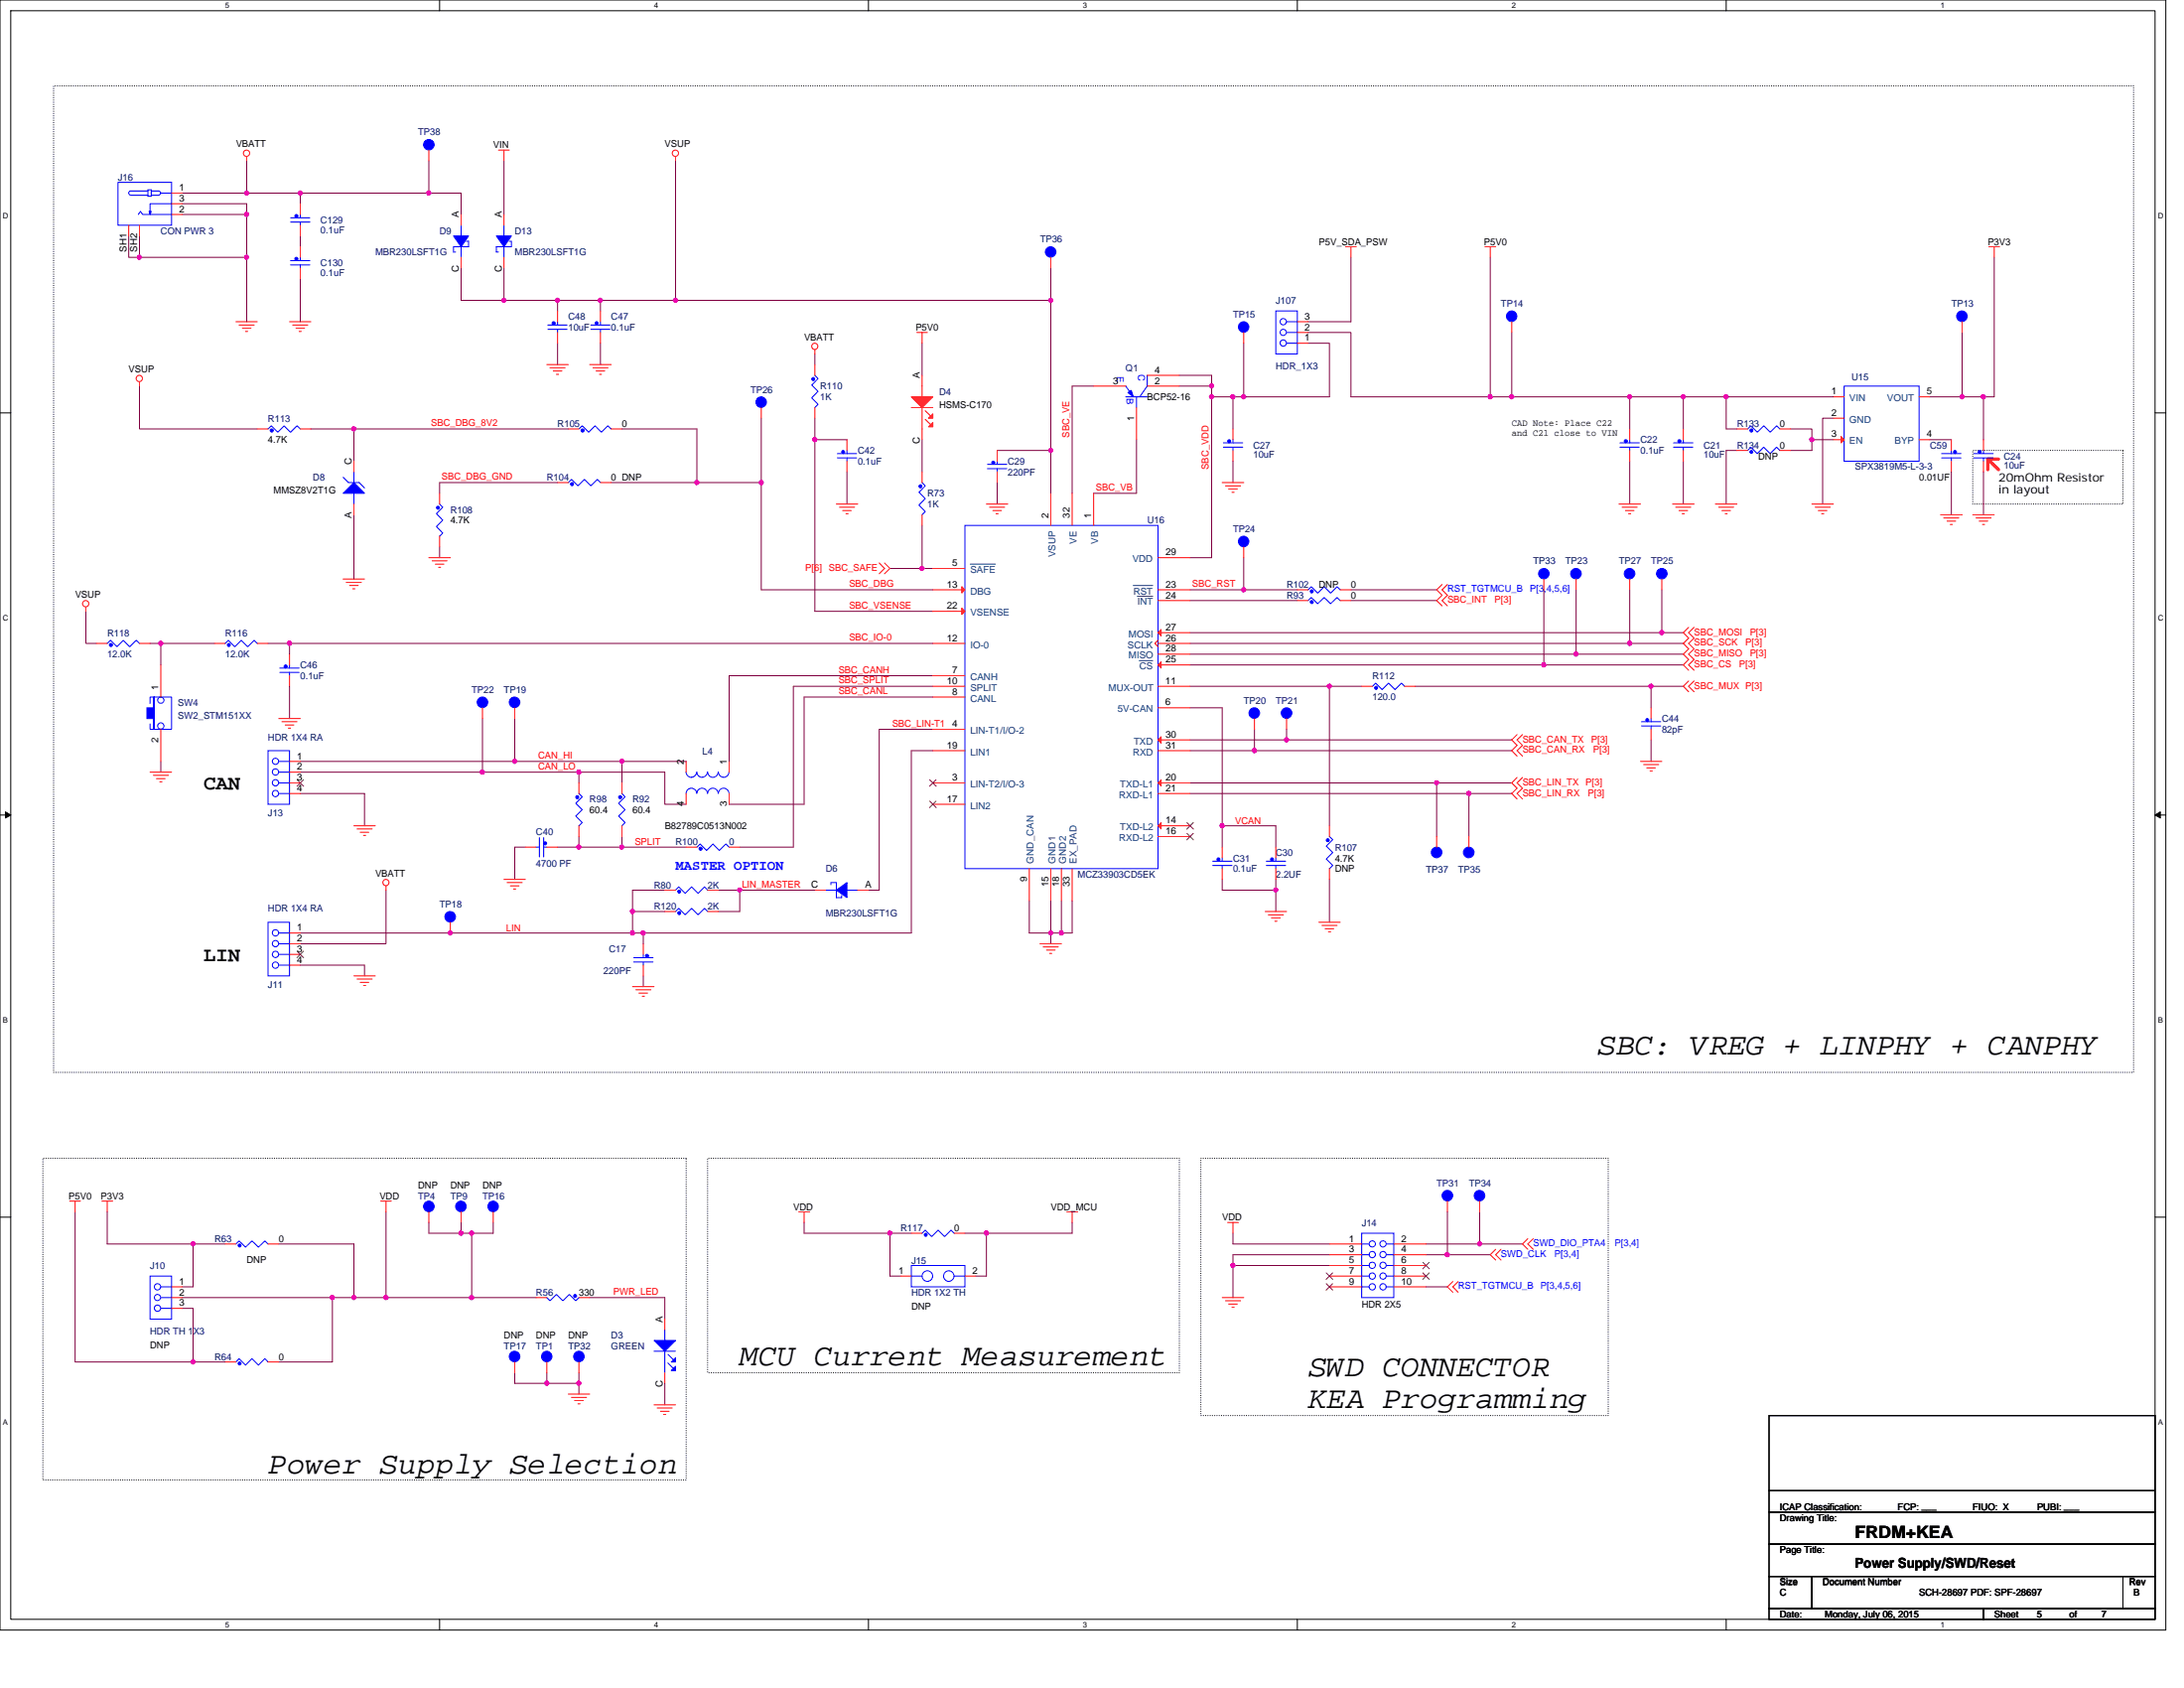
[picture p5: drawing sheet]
<svg xmlns="http://www.w3.org/2000/svg" width="279mm" height="216mm" viewBox="0 0 279 216" stroke-linecap="round" stroke-linejoin="round" font-family="sans-serif">
<path d="M0 0h277.1v208.5h-277.1zM1.4 1.4h274.3v205.7h-274.3z" fill="none" stroke="#000" stroke-width=".13"/>
<g fill="#fff">
<path d="M28.8 .1h.6v1.1h-.6z"/>
<path d="M28.8 207.3h.6v1.1h-.6z"/>
</g>
<path d="M56.2 0v1.4M56.2 207.1v1.4" fill="none" stroke="#000" stroke-width=".13"/>
<g fill="#fff">
<path d="M83.7 .1h.5v1.1h-.5z"/>
<path d="M83.7 207.3h.5v1.1h-.5z"/>
</g>
<path d="M111.1 0v1.4M111.1 207.1v1.4" fill="none" stroke="#000" stroke-width=".13"/>
<g fill="#fff">
<path d="M138.5 .1h.6v1.1h-.6z"/>
<path d="M138.5 207.3h.6v1.1h-.6z"/>
</g>
<path d="M166 0v1.4M166 207.1v1.4" fill="none" stroke="#000" stroke-width=".13"/>
<g fill="#fff">
<path d="M193.4 .1h.6v1.1h-.6z"/>
<path d="M193.4 207.3h.6v1.1h-.6z"/>
</g>
<path d="M220.8 0v1.4M220.8 207.1v1.4" fill="none" stroke="#000" stroke-width=".13"/>
<g fill="#fff">
<path d="M248.3 .1h.5v1.1h-.5z"/>
<path d="M248.3 207.3h.5v1.1h-.5z"/>
<path d="M.4 27.1h.7v1.1h-.7z"/>
<path d="M276.1 27.1h.7v1.1h-.7z"/>
<path d="M.4 78.5h.7v1.1h-.7z"/>
<path d="M276.1 78.5h.7v1.1h-.7z"/>
</g>
<path d="M0 52.8h1.4M275.7 52.8h1.4" fill="none" stroke="#000" stroke-width=".13"/>
<g fill="#fff">
<path d="M.4 130h.6v1.1h-.6z"/>
<path d="M276.1 130h.6v1.1h-.6z"/>
</g>
<path d="M0 104.2h1.4M275.7 104.2h1.4" fill="none" stroke="#000" stroke-width=".13"/>
<path d="M.7 103.8l.7 .4-.7 .4zM275.7 104.2l.7-.4v.8z" fill="#000" stroke="#000" stroke-width=".13"/>
<g fill="#fff">
<path d="M.4 181.4h.6v1.1h-.6z"/>
<path d="M276.1 181.4h.6v1.1h-.6z"/>
</g>
<path d="M0 155.7h1.4M275.7 155.7h1.4M226.3 193.4h49.4v4.1h-49.4zM226.3 197.5h49.4v4.1h-49.4zM226.3 181.1h49.4v12.3h-49.4zM226.3 190.6h49.4M226.3 201.6h5.5v4.1h-5.5zM226.3 205.7h27.4v1.4h-27.4zM231.8 201.6h39.8v4.1h-39.8zM253.7 205.7h22v1.4h-22zM271.6 201.6h4.1v4.1h-4.1z" fill="none" stroke="#000" stroke-width=".13"/>
<path d="M6.9 11h266v126.2h-266zM252.4 57.6h19.2v6.9h-19.2zM5.5 148.1h82.3v41.2h-82.3zM90.5 148.1h60.4v27.5h-60.4zM153.6 148.1h52.1v33h-52.1z" fill="none" stroke="#000" stroke-width=".13" stroke-dasharray="0 .3"/>
<path d="M254.3 58.7h1.4M254.3 60.1v-1.4l1.4 1.4" fill="none" stroke="#f00" stroke-width=".4"/>
<g fill="none" stroke="#800040" stroke-width=".13">
<path d="M16.5 30.2v2.7h1.3M17.8 30.2v2.7h13.8M23.3 26.1h8.3v1.3M23.3 27.4h8.3v5.5M23.3 24.7h8.3M31.6 20.6v4.1h6.8M31.6 32.9v8.2M38.4 30.2v1.4M38.4 35.7v5.4M54.9 24.7h-16.5v1.4M54.9 24.7h4.1v2.7M54.9 20.6v4.1"/>
<path d="M59 34.3v4.1h5.5M64.5 20.6v6.8M64.5 34.3v4.1M64.5 38.4h6.8M76.8 38.4h-5.5v1.4M76.8 38.4v1.4M76.8 38.4h9.6M86.4 20.6v17.8M86.4 38.4h48M134.4 38.4v19.2M134.4 34.3v4.1M172.8 32.9v8.2h-5.5"/>
<path d="M190.6 32.9v17.9M255.1 32.9v17.9h-1.4M17.8 49.4v5.5h15.1M39.8 54.9h5.5M45.3 54.9h27.4M45.3 54.9v4.1M71.3 43.9v2.7M76.8 43.9v2.7M79.6 54.9h9.6v6.8h8.2M97.4 53.5v8.2M104.2 53.5v2.7M104.2 56.2v22h15.1"/>
<path d="M104.2 45.3v1.3M104.2 56.2h4.2M118 56.2v4.1M118 43.9v4.1M127.6 57.6h6.8M134.4 57.6v5.5M139.9 49.4h-2.7v13.7M145.4 56.2v6.9h-5.5M150.9 48h4.1v1.4M150.9 49.4h4.1v1.4M155 50.8h2.7M155 50.8v20.5h-2.7"/>
<path d="M157.7 50.8h1.4M157.7 50.8v4.1M157.7 59v2.7M159.1 43.9v6.9M167.3 42.5h5.5v8.3h17.8M167.3 43.9h2.8v6.9h-11M190.6 50.8h2.8M193.4 42.5v8.3M193.4 50.8h15.1M208.5 59v5.5M208.5 50.8v4.1M208.5 50.8h6.8"/>
<path d="M215.3 59v5.5M220.8 50.8v4.1h1.4M220.8 50.8h13.7M220.8 50.8h-5.5v4.1M222.2 57.6h-1.4v6.9M229.1 54.9h2.7v1.3M231.8 56.2v1.4h-2.7M231.8 56.2h2.7M234.5 53.5h-1.3v11M246.9 50.8h4.1M246.9 56.2h2.7M251 42.5v8.3"/>
<path d="M251 50.8h2.7M253.7 50.8v5.4M11 78.2v4.1h1.3M45.3 65.8v8.3M56.2 70v1.3M71.3 61.7h-15.1v1.4M78.2 61.7h11M97.4 61.7v13.7h21.9M108.4 60.3v4.2M113.9 72.7h4.1M118 67.2v5.5h1.3M127.6 61.7v2.8"/>
<path d="M152.3 75.4h6.8M152.3 76.8h13.7M159.1 71.3v4.1M159.1 75.4h6.9M172.8 75.4h11M172.8 76.8h11M197.5 75.4v9.6M201.6 75.4v8.3M208.5 75.4v6.9M212.6 75.4v5.5M249.6 60.3v5.5M253.7 60.3v5.5"/>
<path d="M19.2 82.3h1.4M20.6 82.3v2.7M20.6 97.4v1.4M20.6 82.3h6.8M34.3 82.3h2.7M37 82.3h82.3M37 82.3v1.4M37 87.8v4.1M38.4 97.4h27.4M38.4 98.8h23.3M61.7 98.8h12.4M61.7 91.9v6.9"/>
<path d="M65.8 97.4h13.8M65.8 91.9v5.5M74.1 98.8h10.9v4.1h2.8M74.1 98.8v1.3M79.6 97.4v2.7M79.6 97.4h8.2M119.3 86.4h-26v11M119.3 89.2h-16.4v13.7h-9.6M119.3 87.8h-17.8v20.6h-6.9M119.3 93.3h-6.8v20.6h-1.4M119.3 96h-2.7v23.3h-34.3v1.4M152.3 85h45.2"/>
<path d="M152.3 90.5h4.1v15.1M152.3 94.6h12.3M152.3 82.3h56.2M152.3 83.7h49.3M152.3 87.8h17.8M152.3 96h8.2M152.3 80.9h60.3M160.5 96h32.9M160.5 93.3v2.7M164.6 94.6h28.8M164.6 93.3v1.3M170.1 87.8v17.8"/>
<path d="M170.1 87.8h4.1M181.1 87.8h30.1M197.5 85h17.8M201.6 83.7h13.7M208.5 82.3h6.8M211.2 94.6v2.8M212.6 80.9h2.7M215.3 87.8h-4.1v2.7M38.4 101.5h8.2v4.1M38.4 119.3h42.5M49.4 113.9v6.8h-11M67.2 108.4h-1.4v4.1"/>
<path d="M71.3 108.4h2.8M74.1 108.4h5.5M74.1 107v1.4M79.6 107v1.4M79.6 108.4h8.2M80.9 116.6h4.1M80.9 116.6v2.7M80.9 119.3h1.4M85 113.9h-4.1v2.7M91.9 113.9h2.7M94.6 113.9h9.6M94.6 113.9v2.7h-2.7"/>
<path d="M131.7 115.2v4.1h2.7M134.4 119.3h1.4M134.4 115.2v4.1M134.4 119.3v1.4M135.8 115.2v4.1M137.2 115.2v4.1h-1.4M152.3 100.1h31.5M152.3 101.5h35.6M156.4 112.5v1.4h6.8M156.4 105.6v2.8M156.4 105.6h6.8v2.8M163.2 113.9v2.7"/>
<path d="M163.2 112.5v1.4M170.1 112.5v5.5M183.8 100.1h9.6M183.8 100.1v6.9M187.9 101.5h5.5M187.9 101.5v5.5M38.4 123.4h8.2v1.4M82.3 124.8v1.4M9.6 155v19.2h15.1M13.7 155v4.1h11M24.7 159.1v5.5h-1.4M24.7 159.1h4.1"/>
<path d="M35.7 159.1h9.6v6.9h4.1M49.4 155v11M54.9 156.4v1.3h4.1M59 156.4v1.3M59 157.7h1.3M60.3 157.7v8.3M63.1 156.4v1.3h-2.8M102.9 156.4v1.3h11M113.9 157.7v5.5h1.3M113.9 157.7h2.7M123.4 157.7h2.8M126.2 157.7v5.5h-1.4"/>
<path d="M137.2 156.4v1.3h-11M157.7 157.7v1.4h12.4M182.4 159.1h6.9M185.2 155v5.5M189.3 159.1h5.5M189.3 155v4.1M23.3 167.3h1.4v6.9M23.3 166h19.2M24.7 174.2h4.1M42.5 166v8.2h-6.8M42.5 166h2.8M49.4 166h10.9"/>
<path d="M60.3 166h8.3M65.8 175.6v1.3h4.2M70 176.9h4.1M70 175.6v1.3M74.1 175.6v1.3M74.1 176.9v1.4M75.4 166h9.6v2.7M85 176.9v2.8M157.7 161.9h12.4M170.1 160.5h-12.4v5.5M182.4 164.6h2.8M182.4 160.5h2.8"/>
<path d="M185.2 160.5h5.4"/>
</g>
<g fill="#f0f" stroke="#f0f" stroke-width=".13">
<circle cx="31.5" cy="27.4" r=".27"/>
<circle cx="163.2" cy="113.8" r=".27"/>
<circle cx="134.4" cy="119.3" r=".27"/>
<circle cx="135.8" cy="119.3" r=".27"/>
<circle cx="31.5" cy="24.7" r=".27"/>
<circle cx="38.4" cy="24.7" r=".27"/>
<circle cx="45.3" cy="54.9" r=".27"/>
<circle cx="74" cy="98.8" r=".27"/>
<circle cx="61.7" cy="98.8" r=".27"/>
<circle cx="74" cy="108.3" r=".27"/>
<circle cx="79.6" cy="108.3" r=".27"/>
<circle cx="94.6" cy="113.8" r=".27"/>
<circle cx="57.6" cy="119.3" r=".27"/>
<circle cx="80.9" cy="119.3" r=".27"/>
<circle cx="155" cy="50.7" r=".27"/>
<circle cx="190.6" cy="50.7" r=".27"/>
<circle cx="212.6" cy="80.9" r=".27"/>
<circle cx="159.1" cy="75.4" r=".27"/>
<circle cx="211.2" cy="87.8" r=".27"/>
<circle cx="170.1" cy="87.8" r=".27"/>
<circle cx="156.3" cy="105.6" r=".27"/>
<circle cx="134.4" cy="57.6" r=".27"/>
<circle cx="134.4" cy="38.4" r=".27"/>
<circle cx="197.5" cy="85" r=".27"/>
<circle cx="201.6" cy="83.7" r=".27"/>
<circle cx="208.5" cy="82.3" r=".27"/>
<circle cx="160.5" cy="96" r=".27"/>
<circle cx="164.6" cy="94.6" r=".27"/>
<circle cx="187.9" cy="101.5" r=".27"/>
<circle cx="79.6" cy="97.4" r=".27"/>
<circle cx="65.8" cy="97.4" r=".27"/>
<circle cx="183.8" cy="100.1" r=".27"/>
<circle cx="113.8" cy="157.7" r=".27"/>
<circle cx="126.2" cy="157.7" r=".27"/>
<circle cx="208.5" cy="50.7" r=".27"/>
<circle cx="215.3" cy="50.7" r=".27"/>
<circle cx="24.7" cy="159.1" r=".27"/>
<circle cx="49.4" cy="166" r=".27"/>
<circle cx="24.7" cy="174.2" r=".27"/>
<circle cx="42.5" cy="166" r=".27"/>
<circle cx="157.7" cy="161.8" r=".27"/>
<circle cx="185.2" cy="160.5" r=".27"/>
<circle cx="189.3" cy="159.1" r=".27"/>
<circle cx="60.3" cy="166" r=".27"/>
<circle cx="60.3" cy="157.7" r=".27"/>
<circle cx="59" cy="157.7" r=".27"/>
<circle cx="74" cy="176.9" r=".27"/>
<circle cx="69.9" cy="176.9" r=".27"/>
<circle cx="253.7" cy="50.7" r=".27"/>
<circle cx="157.7" cy="50.7" r=".27"/>
<circle cx="86.4" cy="38.4" r=".27"/>
<circle cx="159.1" cy="50.7" r=".27"/>
<circle cx="193.4" cy="50.7" r=".27"/>
<circle cx="251" cy="50.7" r=".27"/>
<circle cx="64.5" cy="38.4" r=".27"/>
<circle cx="71.3" cy="38.4" r=".27"/>
<circle cx="117.9" cy="72.7" r=".27"/>
<circle cx="20.6" cy="82.3" r=".27"/>
<circle cx="104.2" cy="56.2" r=".27"/>
<circle cx="89.1" cy="61.7" r=".27"/>
<circle cx="37" cy="82.3" r=".27"/>
<circle cx="97.4" cy="61.7" r=".27"/>
<circle cx="17.8" cy="32.9" r=".27"/>
<circle cx="31.5" cy="32.9" r=".27"/>
<circle cx="82.3" cy="119.3" r=".27"/>
<circle cx="45.3" cy="166" r=".27"/>
<circle cx="76.8" cy="38.4" r=".27"/>
<circle cx="80.9" cy="116.6" r=".27"/>
<circle cx="155" cy="49.4" r=".27"/>
<circle cx="231.8" cy="56.2" r=".27"/>
<circle cx="220.8" cy="50.7" r=".27"/>
<circle cx="54.9" cy="24.7" r=".27"/>
</g>
<g fill="none" stroke="#f00" stroke-width=".13">
<path d="M54.9 19.2v1.4M63.8 19.2h1.4M64.5 19.2v1.4M16.5 28.8v1.4M17.8 28.8v1.4M21.9 24.7h1.4M21.9 27.4h1.4M21.9 26.1h1.4M31.6 20v.6M38.4 26.1v1.3M38.4 28.8v1.4M38.4 31.6v1.3"/>
<path d="M38.4 34.3v1.4M59 27.4v1.4M59 32.9v1.4M64.5 27.4v1.4M64.5 32.9v1.4M71.3 39.8v1.3M76.8 39.8v1.3M86.4 20v.6M134.4 32.9v1.4M172.1 31.6h1.4M172.8 31.6v1.3M190 31.6h1.3"/>
<path d="M190.6 31.6v1.3M254.4 31.6h1.4M255.1 31.6v1.3M17.8 48.8v.6M30.2 41.1h2.7M30.6 41.6h1.9M31 42h1.1M31.4 42.4h.3M32.9 54.9h1.4M37 41.1h2.8M37.4 41.6h2M37.9 42h1.1"/>
<path d="M38.3 42.4h.2M38.4 54.9h1.4M45.3 59v1.3M70 46.6h2.7M70.4 47.1h1.9M70.8 47.5h1.1M71.2 47.9h.3M71.3 42.5v1.4M72.7 54.9h1.4M75.4 46.6h2.8M75.9 47.1h1.9M76.3 47.5h1.1"/>
<path d="M76.7 47.9h.2M76.8 42.5v1.4M78.2 54.9h1.4M97.4 52.1v1.4M104.2 44.7v.6M104.2 46.6v1.4M104.2 52.1v1.4M108.4 56.2v1.4M108.4 59v1.3M116.6 52.1h2.7M117.3 42.5h1.3M118 42.5v1.4"/>
<path d="M118 48v2.8M118 52.1v4.1M118.4 52.5l.7 .7M118.4 53.6l.7 .7M127.6 57.6v1.4M139.9 49.4h4.1M145.4 52.1v4.1M146.8 49.4h4.1M146.8 48h4.1M157.7 54.9v1.3M157.7 57.6v1.4M159.1 42.5v1.4"/>
<path d="M166 43.9h1.3M166 42.5h1.3M166 41.1h1.3M193.4 41.1v1.4M208.5 54.9v1.3M208.5 57.6v1.4M215.3 54.9v1.3M215.3 57.6v1.4M222.2 54.9h1.4M222.2 57.6h1.4M227.7 54.9h1.4M227.7 57.6h1.4"/>
<path d="M234.5 56.2h1.4M234.5 50.8h1.4M234.5 53.5h1.4M245.5 56.2h1.4M245.5 50.8h1.4M249.6 56.2v1.4M249.6 59v1.3M251 41.1v1.4M253.7 56.2v1.4M253.7 59v1.3M11 77.6v.6M43.9 74.1h2.7"/>
<path d="M44.3 74.5h1.9M44.7 74.9h1.1M45.1 75.3h.3M45.3 64.5v1.3M54.9 71.3h2.7M55.3 71.7h1.9M55.7 72.2h1.1M56.1 72.6h.3M56.2 63.1v1.4M56.2 68.6v1.4M71.3 61.7h1.4M76.8 61.7h1.4"/>
<path d="M107 64.5h2.7M107.4 64.9h1.9M107.8 65.3h1.1M108.2 65.7h.3M112.5 72l.7 .7-.7 .7M113.2 72l.7 .7-.7 .7M118 60.3v1.4M118 65.8v1.4M119.3 75.4h4.1M119.3 72.7h4.1M119.3 78.2h4.1M126.2 64.5h2.7"/>
<path d="M126.6 64.9h1.9M127 65.3h1.1M127.4 65.7h.3M127.6 60.3v1.4M134.4 63.1v4.1M137.2 63.1v4.1M139.9 63.1v4.1M148.1 75.4h4.2M148.1 76.8h4.2M148.1 71.3h4.2M156.4 61.7h2.7M156.8 62.1h1.9"/>
<path d="M157.2 62.5h1.1M157.6 63h.3M159.1 70v1.3M166 75.4h1.3M166 76.8h1.3M171.4 75.4h1.4M171.4 76.8h1.4M184.5 74.8l-.7 .6 .7 .7-.7 .7 .7 .7M185.2 74.8l-.7 .6 .7 .7-.7 .7 .7 .7M197.5 74.1v1.3M201.6 74.1v1.3M207.1 64.5h2.8"/>
<path d="M207.5 64.9h1.9M207.9 65.3h1.1M208.3 65.7h.3M208.5 74.1v1.3M212.6 74.1v1.3M214 64.5h2.7M214.4 64.9h1.9M214.8 65.3h1.1M215.2 65.7h.3M219.5 64.5h2.7M219.9 64.9h1.9M220.3 65.3h1.1"/>
<path d="M220.7 65.7h.3M231.8 64.5h2.7M232.2 64.9h1.9M232.6 65.3h1.1M233 65.7h.3M248.3 65.8h2.7M248.7 66.3h1.9M249.1 66.7h1.1M249.5 67.1h.3M252.4 65.8h2.7M252.8 66.3h1.9M253.2 66.7h1.1"/>
<path d="M253.6 67.1h.3M12.3 82.3h1.4M17.8 82.3h1.4M19.2 98.8h2.7M19.6 99.2h1.9M20 99.6h1.1M20.4 100h.3M20.6 85v4.2M20.6 93.3v4.1M27.4 82.3h1.4M32.9 82.3h1.4M35.7 91.9h2.7"/>
<path d="M36.1 92.3h1.9M36.5 92.7h1.1M36.9 93.1h.3M37 97.4h1.4M37 98.8h1.4M37 83.7v1.3M37 86.4v1.4M61.7 90.5v1.4M65.8 90.5v1.4M87.8 97.4v1.4M93.3 97.4v1.4M119.3 82.3h4.1"/>
<path d="M119.3 86.4h4.1M119.3 87.8h4.1M119.3 89.2h4.1M119.3 93.3h4.1M119.3 96h4.1M148.1 87.8h4.2M148.1 96h4.2M148.1 83.7h4.2M148.1 81.9l-.4 .4 .4 .4M148.1 82.3h4.2M148.1 85h4.2M148.1 80.9h4.2"/>
<path d="M148.1 90.5h4.2M148.1 94.6h4.2M160.5 91.9v1.4M164.6 91.9v1.4M174.2 87.8h1.4M179.7 87.8h1.4M194.1 94l-.7 .6 .7 .7-.7 .7 .7 .7M194.1 99.4l-.7 .7 .7 .7-.7 .7 .7 .7M194.8 94l-.7 .6 .7 .7-.7 .7 .7 .7M194.8 99.4l-.7 .7 .7 .7-.7 .7 .7 .7M209.9 97.4h2.7M210.3 97.8h1.9"/>
<path d="M210.7 98.2h1.1M211.1 98.6h.3M211.2 90.5v1.4M211.2 93.3v1.3M216 80.2l-.7 .7 .7 .7-.7 .7 .7 .7-.7 .7 .7 .6-.7 .7 .7 .7M216 87.1l-.7 .7 .7 .7M216.7 80.2l-.7 .7 .7 .7-.7 .7 .7 .7-.7 .7 .7 .6-.7 .7 .7 .7M216.7 87.1l-.7 .7 .7 .7M37 100.1h1.4M37 101.5h1.4M37 119.3h1.4M45.3 105.6h2.7"/>
<path d="M45.7 106h1.9M46.1 106.4h1.1M46.5 106.8h.3M49.4 113.3v.6M57.6 118v1.3M64.5 112.5h2.7M64.9 112.9h1.9M65.3 113.3h1.1M65.7 113.7h.3M67.2 108.4h1.4M70 108.4h1.3M74.1 100.1v1.4"/>
<path d="M74.1 105.6v1.4M79.6 100.1v1.4M79.6 105.6v1.4M85 116.6h1.4M85 113.9h1.4M87.8 108.4h1.4M87.8 101.5v1.4M90.5 116.6h1.4M90.5 113.9h1.4M93.3 108.4h1.3M93.3 101.5v1.4M104.2 113.9h1.4"/>
<path d="M109.7 113.9h1.4M119.3 102.9h4.1M119.3 100.1h4.1M131.7 111.1v4.1M134.4 111.1v4.1M135.8 111.1v4.1M137.2 111.1v4.1M148.1 107h4.2M148.1 100.1h4.2M148.1 101.5h4.2M148.1 105.6h4.2M156.4 108.4v1.3"/>
<path d="M156.4 111.1v1.4M161.9 116.6h2.7M162.3 117h1.9M162.7 117.4h1.1M163.1 117.8h.3M163.2 108.4v1.3M163.2 111.1v1.4M168.7 118h2.8M169.1 118.4h1.9M169.5 118.8h1.1M169.9 119.2h.3M170.1 105.6v1.4"/>
<path d="M170.1 111.1v1.4M183.8 107v1.4M187.9 107v1.4M37 120.7h1.4M37 122.1h1.4M37 123.4h1.4M45.3 124.8h2.7M45.7 125.2h1.9M46.1 125.6h1.1M46.5 126h.3M80.9 126.2h2.8M81.3 126.6h2"/>
<path d="M81.7 127h1.1M82.2 127.4h.2M82.3 120.7v1.4M82.3 123.4v1.4M133.1 120.7h2.7M133.5 121.1h1.9M133.9 121.5h1.1M134.3 121.9h.3M8.9 153.6h1.4M9.6 153.6v1.4M13 153.6h1.4M13.7 153.6v1.4"/>
<path d="M28.8 159.1h1.4M34.3 159.1h1.4M48.7 153.6h1.4M49.4 153.6v1.4M54.9 155v1.4M59 155v1.4M63.1 155v1.4M102.2 155h1.4M102.9 155v1.4M116.6 157.7h1.4M122.1 157.7h1.3M136.5 155h1.4"/>
<path d="M137.2 155v1.4M157.1 156.4h1.3M157.7 156.4v1.3M170.1 159.1h4.1M178.3 159.1h4.1M185.2 153.6v1.4M189.3 153.6v1.4M191.3 159.8l-.7 .7 .7 .7M192 159.8l-.7 .7 .7 .7M195.5 158.4l-.7 .7 .7 .7M196.2 158.4l-.7 .7 .7 .7M21.9 164.6h1.4"/>
<path d="M21.9 166h1.4M21.9 167.3h1.4M28.8 174.2h1.4M34.3 174.2h1.4M65.8 174.2v1.4M68.6 166h1.4M70 174.2v1.4M72.7 178.3h2.7M73.1 178.7h1.9M73.5 179.1h1.1M73.9 179.6h.3M74.1 166h1.3"/>
<path d="M74.1 174.2v1.4M83.7 179.7h2.7M85 168.7v1.4M85 175.6v1.3M115.2 163.2h1.4M123.4 163.2h1.4M156.4 166h2.7M156.8 166.4h1.9M157.2 166.8h1.1M157.6 167.2h.3M170.1 160.5h4.1M170.1 161.9h4.1"/>
<path d="M170.1 163.2h4.1M170.1 164.6h4.1M178.3 160.5h4.1M178.3 161.9h4.1M178.3 163.2h4.1M178.3 164.6h4.1M185.9 163.9l-.7 .7 .7 .7M186.5 163.9l-.6 .7 .6 .7M84.1 180.1h1.9M84.5 180.5h1.1M84.9 180.9h.3"/>
<circle cx="31.5" cy="19.6" r=".4"/>
<circle cx="86.4" cy="19.6" r=".4"/>
<circle cx="17.8" cy="48.4" r=".4"/>
<circle cx="104.2" cy="44.3" r=".4"/>
<circle cx="11" cy="77.2" r=".4"/>
<circle cx="49.4" cy="112.9" r=".4"/>
</g>
<g fill="#00f" stroke="#00f" stroke-width=".13">
<path d="M45.3 61.7l1.3 1.4h-2.7z"/>
<path d="M83.7 171.4h2.7l-1.4 1.4z"/>
<path d="M86.4 173.7v.5h-.5z"/>
<path d="M85.9 175.3l.5-.5v.5z"/>
<path d="M107 113.9l1.4-1v1.9z"/>
<path d="M58 30.2h1.9l-.9 1.4z"/>
<path d="M63.5 30.2h1.9l-.9 1.4z"/>
<path d="M19.1 27h.2l-.1 .4z"/>
<path d="M144.3 50.2l.4-.3 .3 .9z"/>
<path d="M73.7 101.8h.3v.3l-.1 .1-.2-.1z" fill-rule="evenodd"/>
<path d="M223.9 54.9h.3v.3l-.2 .1-.1-.1z" fill-rule="evenodd"/>
<path d="M86.8 116.6h.2v.3l-.1 .1-.1-.1z" fill-rule="evenodd"/>
<path d="M207.8 56.3h.3l.1 .1-.1 .2h-.1h-.2z" fill-rule="evenodd"/>
<path d="M175.9 87.8h.3v.3l-.2 .1-.1-.1z" fill-rule="evenodd"/>
<path d="M73 61.8h.3v.3h-.1h-.2z" fill-rule="evenodd"/>
<path d="M29.1 82.4h.3v.2l-.1 .1-.2-.1z" fill-rule="evenodd"/>
<path d="M118.3 157.8h.3v.3h-.2h-.1z" fill-rule="evenodd"/>
<path d="M167.7 75.5h.2v.3h-.1h-.1z" fill-rule="evenodd"/>
<path d="M117.6 62.1h.3v.2l-.1 .1-.2-.1z" fill-rule="evenodd"/>
<path d="M18.8 90.5h.8v1.4h-.8z" fill-rule="evenodd"/>
<path d="M103.9 48.3h.3v.3l-.2 .1-.1-.1z" fill-rule="evenodd"/>
<path d="M36.4 85.1h.3v.1v.2h-.2h-.1z" fill-rule="evenodd"/>
<path d="M76.2 41.2h.3v.3l-.2 .1-.1-.1z" fill-rule="evenodd"/>
<path d="M126.9 59h.3l.1 .2-.1 .1-.1 .1-.2-.1z" fill-rule="evenodd"/>
<path d="M214.7 56.3h.3l.1 .1-.1 .2h-.2h-.1z" fill-rule="evenodd"/>
<path d="M162.6 109.8h.3v.3h-.2h-.1z" fill-rule="evenodd"/>
<path d="M155.7 109.8h.3v.3h-.1h-.2z" fill-rule="evenodd"/>
<circle cx="54.9" cy="154.3" r=".68"/>
<circle cx="30.7" cy="174.4" r=".19"/>
<circle cx="59" cy="154.3" r=".68"/>
<circle cx="224.1" cy="57.8" r=".19"/>
<circle cx="73.6" cy="165.8" r=".19"/>
<circle cx="14.2" cy="82.5" r=".2"/>
<circle cx="159.1" cy="41.8" r=".67"/>
<circle cx="97.4" cy="51.4" r=".67"/>
<circle cx="253.3" cy="57.8" r=".19"/>
<circle cx="74.5" cy="55.1" r=".2"/>
<circle cx="56" cy="64.9" r=".19"/>
<circle cx="251" cy="40.4" r=".68"/>
<circle cx="82.8" cy="122.3" r=".2"/>
<circle cx="197.5" cy="73.4" r=".67"/>
<circle cx="169.9" cy="107.5" r=".19"/>
<circle cx="159.1" cy="69.3" r=".67"/>
<circle cx="54.9" cy="18.5" r=".67"/>
<circle cx="61.7" cy="89.8" r=".68"/>
<circle cx="250.1" cy="57.8" r=".19"/>
<circle cx="65.8" cy="89.8" r=".68"/>
<circle cx="134.4" cy="32.2" r=".67"/>
<circle cx="69.9" cy="173.5" r=".67"/>
<circle cx="187.9" cy="109" r=".68"/>
<circle cx="201.6" cy="73.4" r=".67"/>
<circle cx="157.2" cy="56.4" r=".19"/>
<circle cx="65.8" cy="173.5" r=".68"/>
<circle cx="183.8" cy="109" r=".68"/>
<circle cx="34.8" cy="55.1" r=".2"/>
<circle cx="74.1" cy="173.5" r=".68"/>
<circle cx="107.9" cy="57.8" r=".19"/>
<circle cx="185.2" cy="152.9" r=".68"/>
<circle cx="193.4" cy="40.4" r=".67"/>
<circle cx="208.5" cy="73.4" r=".67"/>
<circle cx="79.3" cy="102" r=".2"/>
<circle cx="89.6" cy="108.6" r=".2"/>
<circle cx="37.9" cy="27.6" r=".2"/>
<circle cx="167.8" cy="77" r=".19"/>
<circle cx="189.3" cy="152.9" r=".68"/>
<circle cx="160.5" cy="91.2" r=".68"/>
<circle cx="70.8" cy="41.3" r=".2"/>
<circle cx="37.9" cy="33.1" r=".2"/>
<circle cx="164.6" cy="91.2" r=".68"/>
<circle cx="212.6" cy="73.4" r=".67"/>
<circle cx="30.7" cy="159.3" r=".19"/>
<circle cx="69.7" cy="107.9" r=".19"/>
<circle cx="86.9" cy="114" r=".19"/>
<circle cx="63.1" cy="154.3" r=".67"/>
<circle cx="210.7" cy="92.1" r=".19"/>
<circle cx="57.6" cy="117.3" r=".68"/>
</g>
<g fill="none" stroke="#00f" stroke-width=".13">
<path d="M15.1 23.3h6.8v5.5h-6.8zM16.7 25h2.2M17.7 27.4l.3-.4 .2 .4h3.7M18.9 24.4h-2.2a.26 .26 0 0 0-.2 .3 .26 .26 0 0 0 .2 .3M18.9 24.3h.4v.8h-.4zM19.3 24.4h1a.26 .26 0 0 1 .3 .3 .26 .26 0 0 1-.3 .3M19.3 25h1M20.6 24.7h1.3M21.9 26.1h-2.7v.9M37.2 28.4h2.4M37.2 27.9h2.4M37.2 33.9h2.4"/>
<path d="M37.2 33.3h2.4M38.4 28.4v.4M38.4 27.4v.5M38.4 33.9v.4M38.4 32.9v.4M59 28.8v1.4M59 31.6v1.3M59.7 30.9h.2v.7h-1.9v.6h.3M64.5 28.8v1.4M64.5 31.6v1.3M65.2 30.9h.2v.7h-1.9v.6h.3M163.2 39.8h2.8v5.5h-2.8z"/>
<path d="M34.3 54.9l.4-.4 .8 .8 .8-.8 .9 .8 .8-.8 .4 .4M70.1 42.1h2.5M70.1 41.6h2.5M71.3 42.1v.4M71.3 41.1v.5M74.1 54.9l.4-.4 .8 .8 .8-.8 .8 .8 .9-.8 .4 .4M75.6 42.1h2.4M75.6 41.6h2.4M76.8 42.1v.4M76.8 41.1v.5M104.2 48l.4 .4-.8 .9 .8 .8-.8 .8 .8 .8-.4 .4M107.1 58.6h2.5"/>
<path d="M107.1 58h2.5M108.4 58.6v.4M108.4 57.6v.4M126.3 59.9h2.5M126.3 59.4h2.5M127.6 59.9v.4M127.6 59v.4M144 50.8h2.8M144 49.4l1 1.4M145.4 50.8v1.3M146.8 48v1.4l-1 1.4M156.5 57.2h2.5"/>
<path d="M156.5 56.6h2.5M157.7 57.2v.4M157.7 56.2v.4M164.6 43.9h1.4M164.6 42.5h1.4M164.6 41.1h1.4M207.2 57.2h2.5M207.2 56.6h2.5M208.5 57.2v.4M208.5 56.2v.4M214.1 57.2h2.5M214.1 56.6h2.5"/>
<path d="M215.3 57.2v.4M215.3 56.2v.4M223.6 54.9l.4-.4 .8 .8 .8-.8 .9 .8 .8-.8 .4 .4M223.6 57.6l.4-.4 .8 .8 .8-.8 .9 .8 .8-.8 .4 .4M235.9 49.4h9.6v9.6h-9.6zM248.4 58.6h2.5M248.4 58h2.5M249.6 58.6v.4M249.6 57.6v.4M252.5 58.6h2.5M252.5 58h2.5M253.7 58.6v.4"/>
<path d="M253.7 57.6v.4M43.9 61l.7 .7h1.4l.6 .7M45.3 63.1v1.4M45.3 60.3v1.4M56.2 64.5l.4 .4-.8 .8 .8 .8-.8 .9 .8 .8-.4 .4M72.7 61.7l.4-.4 .8 .8 .9-.8 .8 .8 .8-.8 .4 .4M118 61.7l.4 .4-.8 .9 .8 .8-.8 .8 .8 .8-.4 .4M123.4 67.2h24.7v43.9h-24.7zM167.3 75.4l.4-.4 .9 .9 .8-.9 .8 .9 .8-.9 .4 .4M167.3 76.8l.4-.4 .9 .8 .8-.8 .8 .8 .8-.8 .4 .4M13.7 82.3l.4-.4 .9 .8 .8-.8 .8 .8 .8-.8 .4 .4M19.2 90v-.8h2.7v4.1h-2.7v-.7"/>
<path d="M19.6 89.2h.1v4.1h-.1v-1.7h-.4v-.8h.4zM28.8 82.3l.4-.4 .8 .8 .9-.8 .8 .8 .8-.8 .4 .4M34.3 96h2.7v6.9h-2.7zM35.7 97.4h1.3M35.7 98.8h1.3M35.8 86h2.5M35.8 85.4h2.5M37 86v.4M37 85v.4M87.8 98.7a.68 .68 0 0 0 .7 .7 .68 .68 0 0 0 .6-.7M89.2 98.7a.69 .69 0 0 0 .6 .7 .69 .69 0 0 0 .7-.7 .68 .68 0 0 0 .7 .7 .68 .68 0 0 0 .7-.7M91.9 98.7a.68 .68 0 0 0 .7 .7 .68 .68 0 0 0 .7-.7"/>
<path d="M175.6 87.8l.4-.4 .8 .8 .8-.8 .9 .8 .8-.8 .4 .4M210 92.9h2.5M210 92.3h2.5M211.2 92.9v.4M211.2 91.9v.4M34.3 118h2.7v6.8h-2.7zM35.7 100.1h1.3M35.7 101.5h1.3M35.7 119.3h1.3M68.6 108.4h.4M69 107.1v2.5M69.6 108.4h.4"/>
<path d="M69.6 107.1v2.5M74.1 101.5l.4 .4-.8 .8 .8 .9-.8 .8 .8 .8-.4 .4M79.6 101.5l.4 .4-.9 .8 .9 .9-.9 .8 .9 .8-.4 .4M86.4 116.6l.4-.4 .9 .8 .8-.8 .8 .8 .8-.8 .4 .4M86.4 113.9l.4-.5 .9 .9 .8-.9 .8 .9 .8-.9 .4 .5M87.8 101.5a.68 .68 0 0 1 .7-.7 .68 .68 0 0 1 .6 .7M89.2 101.5a.69 .69 0 0 1 .6-.7 .69 .69 0 0 1 .7 .7 .68 .68 0 0 1 .7-.7 .68 .68 0 0 1 .7 .7M89.2 108.4l.4-.4 .8 .8 .8-.8 .8 .8 .9-.8 .4 .4M91.9 101.5a.68 .68 0 0 1 .7-.7 .68 .68 0 0 1 .7 .7M105.6 113.9h1.4M106.3 113.2v-.3h.7v1.9h.7v-.3M108.4 113.9h1.3"/>
<path d="M155.1 110.7h2.5M155.1 110.2h2.5M156.4 110.7v.4M156.4 109.7v.5M162 110.7h2.5M162 110.2h2.5M163.2 110.7v.4M163.2 109.7v.5M170.1 107l.4 .4-.8 .8 .8 .9-.8 .8 .8 .8-.4 .4M35.7 120.7h1.3M35.7 122.1h1.3M35.7 123.4h1.3"/>
<path d="M81.1 123h2.4M81.1 122.5h2.4M82.3 123v.4M82.3 122.1v.4M30.2 159.1l.4-.4 .8 .8 .8-.8 .9 .8 .8-.8 .4 .4M118 157.7l.4-.4 .8 .9 .8-.9 .8 .9 .9-.9 .4 .4M174.2 157.7h4.1v8.3h-4.1zM174.2 159.1h1M177.4 159.1h.9M19.2 163.2h2.7v5.5h-2.7zM20.6 164.6h1.3M20.6 166h1.3"/>
<path d="M20.6 167.3h1.3M30.2 174.2l.4-.4 .8 .8 .8-.8 .9 .8 .8-.8 .4 .4M70 166l.4 .4 .8-.8 .8 .8 .8-.8 .9 .8 .4-.4M83.7 172.8h2.7M85 170.1v1.4M85 172.8v2.8M85.4 173.2l.7 .7M85.4 174.3l.7 .7M116.6 161.9h6.8v2.7h-6.8zM116.6 163.2h1.4M122.1 163.2h1.3M174.2 160.5h1"/>
<path d="M174.2 161.9h1M174.2 163.2h1M174.2 164.6h1M177.4 160.5h.9M177.4 161.9h.9M177.4 163.2h.9M177.4 164.6h.9"/>
<circle cx="164.2" cy="43.9" r=".4"/>
<circle cx="164.2" cy="41.1" r=".4"/>
<circle cx="164.2" cy="42.5" r=".4"/>
<circle cx="20.6" cy="89.6" r=".4"/>
<circle cx="20.6" cy="92.9" r=".4"/>
<circle cx="35.2" cy="98.7" r=".4"/>
<circle cx="35.2" cy="97.4" r=".4"/>
<circle cx="35.2" cy="100.1" r=".4"/>
<circle cx="35.2" cy="101.5" r=".4"/>
<circle cx="35.2" cy="119.3" r=".4"/>
<circle cx="35.2" cy="120.7" r=".4"/>
<circle cx="35.2" cy="123.4" r=".4"/>
<circle cx="35.2" cy="122.1" r=".4"/>
<circle cx="175.6" cy="159.1" r=".4"/>
<circle cx="176.9" cy="159.1" r=".4"/>
<circle cx="20.1" cy="167.3" r=".4"/>
<circle cx="20.1" cy="164.6" r=".4"/>
<circle cx="20.2" cy="166" r=".4"/>
<circle cx="118.6" cy="163.2" r=".68"/>
<circle cx="121.4" cy="163.2" r=".67"/>
<circle cx="175.6" cy="161.8" r=".4"/>
<circle cx="175.6" cy="163.2" r=".4"/>
<circle cx="175.6" cy="164.6" r=".4"/>
<circle cx="175.6" cy="160.5" r=".4"/>
<circle cx="176.9" cy="163.2" r=".4"/>
<circle cx="176.9" cy="161.8" r=".4"/>
<circle cx="176.9" cy="164.6" r=".4"/>
<circle cx="176.9" cy="160.5" r=".4"/>
</g>
<g fill="none" stroke="#804000" stroke-width=".13">
<path d="M38 99.7l.8 .9M38.8 99.7l-.8 .9M118.9 99.7l.9 .9M119.7 99.7l-.8 .9M118.9 102.5l.9 .8M119.7 102.5l-.8 .8M151.8 106.6l.9 .8M151.8 105.2l.9 .8M152.7 106.6l-.9 .8M152.7 105.2l-.9 .8M38 121.7l.8 .8M38.8 121.7l-.8 .8"/>
<path d="M169.7 162.8l.8 .8M169.7 164.2l.8 .8M170.5 162.8l-.8 .8M170.5 164.2l-.8 .8M182 161.5l.9 .8M182 162.8l.9 .8M182.8 161.5l-.8 .8M182.8 162.8l-.8 .8"/>
</g>
<g fill="#f00" stroke="#f00" stroke-width=".13">
<path d="M235.5 55.8l.4 .4-.4 .4z"/>
<path d="M116.6 50.8h2.7l-1.3 1.3z"/>
<path d="M119.3 52.9v.6h-.5z"/>
<path d="M118.8 54.6l.5-.6v.6z"/>
<path d="M123 75l.4 .4-.4 .4z"/>
<path d="M148.1 100.1l.4-.4v.8z"/>
<path d="M123 77.8l.4 .4-.4 .4z"/>
<path d="M148.1 85l.4-.4v.8z"/>
<path d="M148.5 80.5v.8l-.4-.4z"/>
<path d="M148.5 105.2v.8l-.4-.4z"/>
<path d="M148.1 94.6l.4-.4v.8z"/>
</g>
<path d="M124.1 72.2h3.2M145 74.9h2.5M145.5 76.3h2M145.8 84.5h1.7" fill="none" stroke="#004080" stroke-width=".13"/>
<g font-size="4">
<text x="204.4" y="134.9">SBC: VREG + LINPHY + CANPHY</text>
<text x="94.6" y="174.7">MCU Current Measurement</text>
<text x="167.3" y="176.1">SWD CONNECTOR</text>
<text x="167.3" y="180">KEA Programming</text>
<text x="34.3" y="188.4">Power Supply Selection</text>
</g>
<g font-size="2.6">
<text x="26.1" y="100.9">CAN</text>
<text x="26.1" y="122.9">LIN</text>
</g>
<text font-size="2.2" x="237.3" y="196.8">FRDM+KEA</text>
<text font-size="1.8" fill="#00f" x="86.4" y="111.2">MASTER OPTION</text>
<text font-size="1.8" x="237.3" y="200.5">Power Supply/SWD/Reset</text>
<g font-size="1.5">
<text x="255.7" y="61.6">20mOhm Resistor</text>
<text x="255.7" y="63.1">in layout</text>
</g>
<g font-size="1.2" fill="#000080">
<text x="53.5" y="17.3">TP38</text>
<text x="15.1" y="23.1">J16</text>
<text x="20.6" y="29.9">CON PWR 3</text>
<text x="41" y="28.6">C129</text>
<text x="41" y="29.8">0.1uF</text>
<text x="56.2" y="29.9">D9</text>
<text x="65.8" y="29.9">D13</text>
<text x="41" y="34">C130</text>
<text x="41" y="35.3">0.1uF</text>
<text x="48" y="32.7">MBR230LSFT1G</text>
<text x="65.8" y="32.7">MBR230LSFT1G</text>
<text x="133.1" y="31">TP36</text>
<text x="72.7" y="40.9">C48</text>
<text x="78.2" y="40.9">C47</text>
<text x="157.7" y="40.6">TP15</text>
<text x="163.2" y="38.8">J107</text>
<text x="192" y="39.3">TP14</text>
<text x="249.6" y="39.3">TP13</text>
<text x="72.7" y="42.3">10uF</text>
<text x="78.2" y="42.3">0.1uF</text>
<text x="144" y="47.5">Q1</text>
<text x="163.2" y="47.2">HDR_1X3</text>
<text x="34.3" y="53.9">R113</text>
<text x="96" y="50.2">TP26</text>
<text x="104.9" y="49.8">R110</text>
<text x="104.9" y="51.2">1K</text>
<text x="120.2" y="50.5">D4</text>
<text x="236.9" y="48.6">U15</text>
<text x="71.3" y="54.6">R105</text>
<text x="109.7" y="58">C42</text>
<text x="109.7" y="59.4">0.1uF</text>
<text x="128.9" y="59.4">C29</text>
<text x="160.3" y="57.4">C27</text>
<text x="160.3" y="58.6">10uF</text>
<text x="209.9" y="56.7">C22</text>
<text x="209.9" y="58">0.1uF</text>
<text x="218" y="57.4">C21</text>
<text x="218" y="58.6">10uF</text>
<text x="222.2" y="54.6">R133</text>
<text x="222.2" y="57.4">R134</text>
<text x="246.9" y="57.4">C59</text>
<text x="256.3" y="58.7">C24</text>
<text x="256.3" y="60">10uF</text>
<text x="40" y="61.5">D8</text>
<text x="57.6" y="65.6">R108</text>
<text x="70" y="61.5">R104</text>
<text x="118.6" y="63.5">R73</text>
<text x="118.6" y="64.9">1K</text>
<text x="128.9" y="60.8">220PF</text>
<text x="237.3" y="60.1">SPX3819M5-L-3-3</text>
<text x="146.8" y="67">U16</text>
<text x="157.7" y="68.1">TP24</text>
<text x="164.6" y="75.2">R102</text>
<text x="164.6" y="76.6">R93</text>
<text x="196.2" y="72.2">TP33</text>
<text x="200.3" y="72.2">TP23</text>
<text x="207.1" y="72.2">TP27</text>
<text x="211.2" y="72.2">TP25</text>
<text x="13.7" y="81.4">R118</text>
<text x="28.8" y="81.4">R116</text>
<text x="13.7" y="84.1">12.0K</text>
<text x="28.8" y="84.1">12.0K</text>
<text x="38.4" y="85.5">C46</text>
<text x="38.4" y="86.8">0.1uF</text>
<text x="60.3" y="88.6">TP22</text>
<text x="64.5" y="88.6">TP19</text>
<text x="175.6" y="86.8">R112</text>
<text x="175.6" y="89.6">120.0</text>
<text x="22.8" y="90.3">SW4</text>
<text x="22.8" y="91.9">SW2_STM151XX</text>
<text x="34.3" y="94.7">HDR 1X4 RA</text>
<text x="159.1" y="90">TP20</text>
<text x="163.2" y="90">TP21</text>
<text x="212.6" y="92.3">C44</text>
<text x="212.6" y="93.7">82pF</text>
<text x="89.9" y="96.5">L4</text>
<text x="34.3" y="104.4">J13</text>
<text x="68.6" y="106.7">C40</text>
<text x="75.4" y="102.6">R98</text>
<text x="80.9" y="102.6">R92</text>
<text x="68.6" y="110.9">4700 PF</text>
<text x="83.7" y="113.6">R80</text>
<text x="86.4" y="108.1">R100</text>
<text x="90.5" y="113.6">2K</text>
<text x="93.3" y="108.1">0</text>
<text x="105.6" y="111.5">D6</text>
<text x="137.9" y="112.2">MCZ33903CD5EK</text>
<text x="157.7" y="110.2">C31</text>
<text x="157.7" y="111.5">0.1uF</text>
<text x="163.2" y="109.5">C30</text>
<text x="163.2" y="112.2">2.2UF</text>
<text x="170.8" y="108.8">R107</text>
<text x="182.4" y="111.7">TP37</text>
<text x="186.5" y="111.7">TP35</text>
<text x="34.3" y="116.6">HDR 1X4 RA</text>
<text x="56.2" y="116.1">TP18</text>
<text x="83.7" y="116.3">R120</text>
<text x="90.5" y="116.3">2K</text>
<text x="105.6" y="117.2">MBR230LSFT1G</text>
<text x="77.2" y="124.6">220PF</text>
<text x="77.9" y="121.8">C17</text>
<text x="34.3" y="126.3">J11</text>
<text x="53.5" y="153.4">TP4</text>
<text x="57.6" y="153.4">TP9</text>
<text x="61.7" y="153.4">TP16</text>
<text x="183.8" y="151.7">TP31</text>
<text x="187.9" y="151.7">TP34</text>
<text x="27.4" y="158.9">R63</text>
<text x="115.2" y="157.5">R117</text>
<text x="116.6" y="161.6">J15</text>
<text x="174.2" y="156.8">J14</text>
<text x="19.2" y="162.3">J10</text>
<text x="68.6" y="165.7">R56</text>
<text x="116.6" y="165.7">HDR 1X2 TH</text>
<text x="19.2" y="170.6">HDR TH 1X3</text>
<text x="27.4" y="173.9">R64</text>
<text x="64.5" y="172.6">TP17</text>
<text x="68.6" y="172.6">TP1</text>
<text x="72.7" y="172.6">TP32</text>
<text x="78.2" y="171.2">D3</text>
<text x="78.2" y="172.6">GREEN</text>
</g>
<g font-size="1.2">
<text x="30.2" y="18.8">VBATT</text>
<text x="63.1" y="19">VIN</text>
<text x="85" y="18.8">VSUP</text>
<text x="22.9" y="24.4">1</text>
<text x="22.9" y="27.1">2</text>
<text x="22.9" y="25.8">3</text>
<text x="58.7" y="27.9" transform="rotate(-90 58.7 27.9)">A</text>
<text x="64.2" y="27.9" transform="rotate(-90 64.2 27.9)">A</text>
<text x="16.2" y="32.2" transform="rotate(-90 16.2 32.2)">SH1</text>
<text x="17.5" y="32.2" transform="rotate(-90 17.5 32.2)">SH2</text>
<text x="58.7" y="34.8" transform="rotate(-90 58.7 34.8)">C</text>
<text x="64.2" y="34.8" transform="rotate(-90 64.2 34.8)">C</text>
<text x="168.7" y="31.3">P5V_SDA_PSW</text>
<text x="189.8" y="31.3">P5V0</text>
<text x="254.3" y="31.3">P3V3</text>
<text x="166.9" y="40.9">3</text>
<text x="16.5" y="47.6">VSUP</text>
<text x="102.9" y="43.5">VBATT</text>
<text x="117.1" y="42.3">P5V0</text>
<text x="147.7" y="47.7">4</text>
<text x="166.9" y="43.6">1</text>
<text x="166.9" y="42.2">2</text>
<text x="117.7" y="48.4" transform="rotate(-90 117.7 48.4)">A</text>
<text x="120.2" y="52.2">HSMS-C170</text>
<text x="142.4" y="49.1">3</text>
<text x="145.1" y="53.8" transform="rotate(-90 145.1 53.8)">1</text>
<text x="146.8" y="51.2">BCP52-16</text>
<text x="147.7" y="49.1">2</text>
<text x="234.3" y="50.5">1</text>
<text x="234.3" y="53.2">2</text>
<text x="246.5" y="50.5">5</text>
<text x="34.3" y="56.7">4.7K</text>
<text x="45" y="59.4" transform="rotate(-90 45 59.4)">C</text>
<text x="79.6" y="54.6">0</text>
<text x="117.7" y="56.7" transform="rotate(-90 117.7 56.7)">C</text>
<text x="193.4" y="54.5">CAD Note: Place C22</text>
<text x="193.4" y="55.7">and C21 close to VIN</text>
<text x="224.9" y="58.7">DNP</text>
<text x="227.7" y="54.6">0</text>
<text x="227.7" y="57.4">0</text>
<text x="234.3" y="55.9">3</text>
<text x="246.5" y="55.9">4</text>
<text x="35" y="63.1">MMSZ8V2T1G</text>
<text x="78.2" y="61.5">0 DNP</text>
<text x="245.5" y="61.5">0.01UF</text>
<text x="45" y="66.3" transform="rotate(-90 45 66.3)">A</text>
<text x="57.6" y="67">4.7K</text>
<text x="134.1" y="66.3" transform="rotate(-90 134.1 66.3)">2</text>
<text x="136.9" y="66.3" transform="rotate(-90 136.9 66.3)">32</text>
<text x="139.6" y="66.3" transform="rotate(-90 139.6 66.3)">1</text>
<text x="149.1" y="71">29</text>
<text x="9.6" y="76.4">VSUP</text>
<text x="121.1" y="75.1">13</text>
<text x="121.1" y="77.9">22</text>
<text x="121.8" y="72.4">5</text>
<text x="149.1" y="75.1">23</text>
<text x="149.1" y="76.5">24</text>
<text x="168.7" y="75.2">DNP</text>
<text x="172.8" y="75.2">0</text>
<text x="172.8" y="76.6">0</text>
<text x="121.1" y="82">12</text>
<text x="149.1" y="83.4">28</text>
<text x="149.1" y="80.6">27</text>
<text x="149.1" y="82">26</text>
<text x="20.3" y="88.2" transform="rotate(-90 20.3 88.2)">1</text>
<text x="121.1" y="87.5">10</text>
<text x="121.8" y="86.1">7</text>
<text x="121.8" y="88.9">8</text>
<text x="149.1" y="87.5">11</text>
<text x="149.1" y="84.8">25</text>
<text x="20.3" y="94.9" transform="rotate(-90 20.3 94.9)">2</text>
<text x="121.1" y="95.7">19</text>
<text x="121.8" y="93">4</text>
<text x="149.1" y="90.2">6</text>
<text x="149.1" y="94.3">30</text>
<text x="149.1" y="95.7">31</text>
<text x="38" y="97.1">1</text>
<text x="38" y="98.5">2</text>
<text x="38" y="99.8">3</text>
<text x="38" y="101.2">4</text>
<text x="87.5" y="97.8" transform="rotate(-90 87.5 97.8)">2</text>
<text x="93" y="97.8" transform="rotate(-90 93 97.8)">1</text>
<text x="121.8" y="99.8">3</text>
<text x="149.1" y="99.8">20</text>
<text x="149.1" y="101.2">21</text>
<text x="75.4" y="104">60.4</text>
<text x="80.9" y="104">60.4</text>
<text x="85" y="106">B82789C0513N002</text>
<text x="87.5" y="103.1" transform="rotate(-90 87.5 103.1)">4</text>
<text x="93" y="103.1" transform="rotate(-90 93 103.1)">3</text>
<text x="121.1" y="102.6">17</text>
<text x="149.1" y="105.3">14</text>
<text x="149.1" y="106.7">16</text>
<text x="48" y="112.1">VBATT</text>
<text x="103.8" y="113.6">C</text>
<text x="110.7" y="113.6">A</text>
<text x="131.4" y="112.8" transform="rotate(-90 131.4 112.8)">9</text>
<text x="134.1" y="113.5" transform="rotate(-90 134.1 113.5)">15</text>
<text x="135.5" y="113.5" transform="rotate(-90 135.5 113.5)">18</text>
<text x="136.9" y="113.5" transform="rotate(-90 136.9 113.5)">33</text>
<text x="170.8" y="110.2">4.7K</text>
<text x="170.8" y="111.5">DNP</text>
<text x="38" y="119">1</text>
<text x="38" y="120.4">2</text>
<text x="38" y="121.8">3</text>
<text x="38" y="123.1">4</text>
<text x="8.8" y="153.4">P5V0</text>
<text x="12.9" y="153.4">P3V3</text>
<text x="48.6" y="153.4">VDD</text>
<text x="53.5" y="152">DNP</text>
<text x="57.6" y="152">DNP</text>
<text x="61.7" y="152">DNP</text>
<text x="101.5" y="154.7">VDD</text>
<text x="134.4" y="154.7">VDD_MCU</text>
<text x="31.6" y="161.6">DNP</text>
<text x="35.7" y="158.9">0</text>
<text x="122.1" y="157.5">0</text>
<text x="156.4" y="156.1">VDD</text>
<text x="172.6" y="158.8">1</text>
<text x="172.6" y="160.2">3</text>
<text x="172.6" y="161.6">5</text>
<text x="179.3" y="158.8">2</text>
<text x="179.3" y="160.2">4</text>
<text x="179.3" y="161.6">6</text>
<text x="22.9" y="164.3">1</text>
<text x="22.9" y="165.7">2</text>
<text x="22.9" y="167">3</text>
<text x="74.1" y="165.7">330</text>
<text x="115" y="162.9">1</text>
<text x="116.6" y="167.5">DNP</text>
<text x="124.4" y="162.9">2</text>
<text x="172.6" y="162.9">7</text>
<text x="172.6" y="164.3">9</text>
<text x="174.2" y="167.2">HDR 2X5</text>
<text x="179.3" y="162.9">8</text>
<text x="179.3" y="164.3">10</text>
<text x="19.2" y="172.4">DNP</text>
<text x="35.7" y="173.9">0</text>
<text x="64.5" y="171.2">DNP</text>
<text x="68.6" y="171.2">DNP</text>
<text x="72.7" y="171.2">DNP</text>
<text x="84.8" y="169.1" transform="rotate(-90 84.8 169.1)">A</text>
<text x="84.8" y="177.4" transform="rotate(-90 84.8 177.4)">C</text>
<text x="227.7" y="194.5">Drawing Title:</text>
<text x="227.7" y="193.1">ICAP Classification:</text>
<text x="242.8" y="193.1">FCP: ___</text>
<text x="252.4" y="193.1">FIUO: X</text>
<text x="260.6" y="193.1">PUBI: ___</text>
<text x="227.7" y="202.8">Size</text>
<text x="227.7" y="198.6">Page Title:</text>
<text x="233.2" y="202.8">Document Number</text>
<text x="272.4" y="202.8">Rev</text>
<text x="227.7" y="206.9">Date:</text>
<text x="227.7" y="204.1">C</text>
<text x="233.4" y="206.9">Monday, July 06, 2015</text>
<text x="245.5" y="204.1">SCH-28697 PDF: SPF-28697</text>
<text x="255.1" y="206.9">Sheet</text>
<text x="260.6" y="206.9">5</text>
<text x="264.7" y="206.9">of</text>
<text x="268.8" y="206.9">7</text>
<text x="272.9" y="204.1">B</text>
</g>
<g font-size="1.2" fill="#00f">
<text x="145.6" y="47.9" transform="rotate(90 145.6 47.9)">C</text>
<text x="142.9" y="48.2" transform="rotate(90 142.9 48.2)">E</text>
<text x="144.1" y="50.9" transform="rotate(90 144.1 50.9)">B</text>
<text x="185.2" y="75.7">RST_TGTMCU_B</text>
<text x="195.7" y="75.7">P[3,4,5,6]</text>
<text x="192" y="160.8">SWD_CLK</text>
<text x="196.2" y="159.4">SWD_DIO_PTA4</text>
<text x="198.9" y="160.8">P[3,4]</text>
<text x="206.6" y="159.4">P[3,4]</text>
<text x="186.5" y="164.9">RST_TGTMCU_B</text>
<text x="197.1" y="164.9">P[3,4,5,6]</text>
</g>
<g font-size="1.2" fill="#004080">
<text x="236.6" y="51.3">VIN</text>
<text x="241.4" y="51.3">VOUT</text>
<text x="236.6" y="56.8">EN</text>
<text x="236.6" y="54.1">GND</text>
<text x="242.4" y="56.8">BYP</text>
<text x="135" y="71.3" transform="rotate(-90 135 71.3)">VSUP</text>
<text x="137.7" y="69.5" transform="rotate(-90 137.7 69.5)">VE</text>
<text x="140.5" y="69.5" transform="rotate(-90 140.5 69.5)">VB</text>
<text x="144.9" y="71.9">VDD</text>
<text x="124.1" y="76">DBG</text>
<text x="124.1" y="73.3">SAFE</text>
<text x="145" y="76">RST</text>
<text x="145.5" y="77.4">INT</text>
<text x="124.1" y="82.9">IO-0</text>
<text x="124.1" y="78.8">VSENSE</text>
<text x="144.3" y="82.9">SCLK</text>
<text x="144.4" y="81.5">MOSI</text>
<text x="124.1" y="87">CANH</text>
<text x="124.1" y="88.3">SPLIT</text>
<text x="124.1" y="89.7">CANL</text>
<text x="141.8" y="88.3">MUX-OUT</text>
<text x="144.4" y="84.2">MISO</text>
<text x="145.8" y="85.6">CS</text>
<text x="124.1" y="93.9">LIN-T1/I/O-2</text>
<text x="143" y="91.1">5V-CAN</text>
<text x="145" y="95.2">TXD</text>
<text x="124.1" y="96.6">LIN1</text>
<text x="124.1" y="100.7">LIN-T2/I/O-3</text>
<text x="143.3" y="100.7">TXD-L1</text>
<text x="144.9" y="96.6">RXD</text>
<text x="124.1" y="103.4">LIN2</text>
<text x="143.2" y="107.6">RXD-L2</text>
<text x="143.2" y="102.1">RXD-L1</text>
<text x="143.3" y="106.2">TXD-L2</text>
<text x="132.2" y="110.4" transform="rotate(-90 132.2 110.4)">GND_CAN</text>
<text x="135" y="110.4" transform="rotate(-90 135 110.4)">GND1</text>
<text x="136.4" y="110.4" transform="rotate(-90 136.4 110.4)">GND2</text>
<text x="137.7" y="110.4" transform="rotate(-90 137.7 110.4)">EX_PAD</text>
</g>
<g font-size="1.2" fill="#f00">
<text x="55.1" y="54.5">SBC_DBG_8V2</text>
<text x="136.8" y="56" transform="rotate(-90 136.8 56)">SBC_VE</text>
<text x="56.5" y="61.3">SBC_DBG_GND</text>
<text x="140.2" y="62.7">SBC_VB</text>
<text x="154.6" y="60.1" transform="rotate(-90 154.6 60.1)">SBC_VDD</text>
<text x="103" y="73">P[6]</text>
<text x="106" y="73">SBC_SAFE</text>
<text x="108.6" y="77.8">SBC_VSENSE</text>
<text x="108.6" y="75.1">SBC_DBG</text>
<text x="152.5" y="75.1">SBC_RST</text>
<text x="185.2" y="77.1">SBC_INT</text>
<text x="191.2" y="77.1">P[3]</text>
<text x="108.6" y="81.9">SBC_IO-0</text>
<text x="216.7" y="81.2">SBC_MOSI</text>
<text x="216.7" y="82.6">SBC_SCK</text>
<text x="216.7" y="84">SBC_MISO</text>
<text x="223.3" y="82.6">P[3]</text>
<text x="223.9" y="81.2">P[3]</text>
<text x="223.9" y="84">P[3]</text>
<text x="107.3" y="86">SBC_CANH</text>
<text x="107.3" y="88.8">SBC_CANL</text>
<text x="107.3" y="87.4">SBC_SPLIT</text>
<text x="216.7" y="85.3">SBC_CS</text>
<text x="216.7" y="88.1">SBC_MUX P[3]</text>
<text x="222.5" y="85.3">P[3]</text>
<text x="114.1" y="92.9">SBC_LIN-T1</text>
<text x="194.8" y="95">SBC_CAN_TX</text>
<text x="203.6" y="95">P[3]</text>
<text x="68.9" y="98.4">CAN_LO</text>
<text x="68.9" y="97">CAN_HI</text>
<text x="194.8" y="96.3">SBC_CAN_RX</text>
<text x="194.8" y="100.4">SBC_LIN_TX</text>
<text x="194.8" y="101.8">SBC_LIN_RX</text>
<text x="202.9" y="100.4">P[3]</text>
<text x="203.1" y="101.8">P[3]</text>
<text x="203.8" y="96.3">P[3]</text>
<text x="158" y="105.3">VCAN</text>
<text x="81.2" y="108.1">SPLIT</text>
<text x="94.9" y="113.5">LIN_MASTER</text>
<text x="64.7" y="119.1">LIN</text>
<text x="78.5" y="165.6">PWR_LED</text>
</g>
<g font-size="1">
<text x="28.8" y="1">5</text>
<text x="83.7" y="1">4</text>
<text x="138.5" y="1">3</text>
<text x="193.4" y="1">2</text>
<text x="248.3" y="1">1</text>
<text x=".4" y="28">D</text>
<text x="276.1" y="28">D</text>
<text x=".4" y="79.4">C</text>
<text x="276.1" y="79.4">C</text>
<text x=".4" y="130.9">B</text>
<text x="276.1" y="130.9">B</text>
<text x=".4" y="182.3">A</text>
<text x="276.1" y="182.3">A</text>
<text x="28.8" y="208.2">5</text>
<text x="83.7" y="208.2">4</text>
<text x="138.5" y="208.2">3</text>
<text x="193.4" y="208.2">2</text>
<text x="248.3" y="208.2">1</text>
</g>
</svg>
